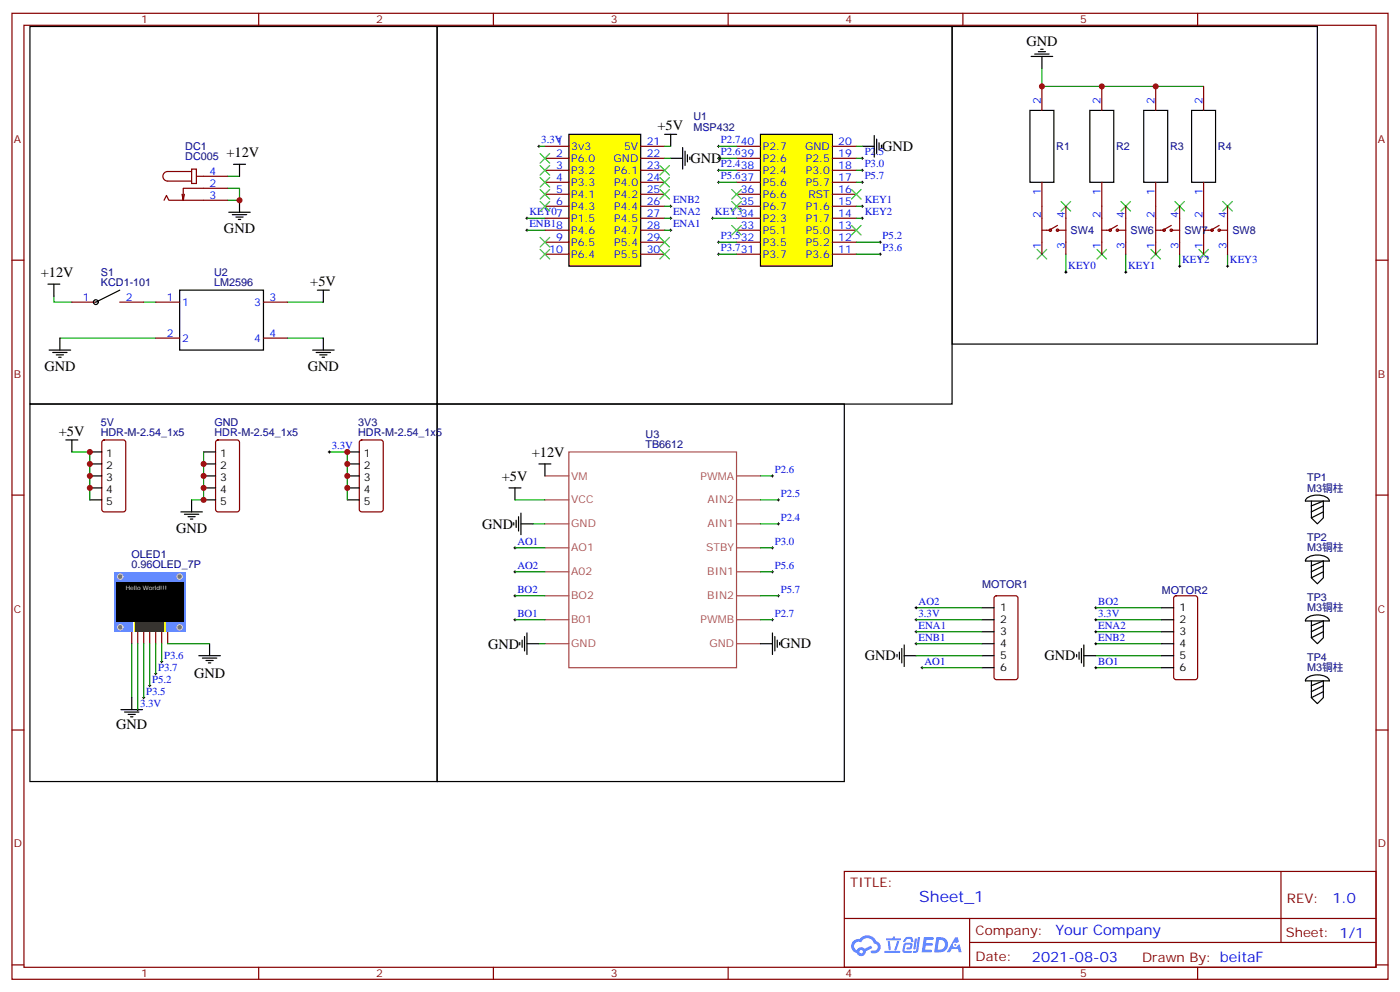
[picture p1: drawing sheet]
<svg xmlns="http://www.w3.org/2000/svg" width="412mm" height="292mm" viewBox="0 0 412 292" stroke-linecap="round" stroke-linejoin="round" font-family="sans-serif">
<g fill="none" stroke="#870000" stroke-width=".35">
<path d="M3.5 3.9h405.4v284.4h-405.4zM7.1 7.4h398.2v277.3h-398.2zM76.2 3.9v3.5M145.3 3.9v3.5M214.5 3.9v3.5M283.6 3.9v3.5M352.8 3.9v3.5M3.5 76.6h3.6M405.3 76.6h3.6M3.5 145.7h3.6M405.3 145.7h3.6M3.5 214.9h3.6"/>
<path d="M405.3 214.9h3.6M248.7 256.5h156.6v28.2h-156.6zM377.3 256.5v20.9M248.7 270.4h156.5M285.6 277.4h119.6M285.6 270.4v14.1M3.5 284h3.6M76.2 284.7v3.6M145.3 284.7v3.6M214.5 284.7v3.6M283.6 284.7v3.6M352.8 284.7v3.6"/>
<path d="M405.3 284h3.6"/>
</g>
<g fill="#5487ff">
<path d="M272.1 275.8h2.6l.3 .2-.1 .6h-2l-.1 1h1.6l.4 .4-.4 .4h-1.7l-.2 1.1 1.8 .1 .3 .3-.2 .4h-2.9z"/>
<path d="M281.4 275.9h.7l.4 1.3-.7 .3a.74 .74 0 0 0-1.1 .3 .74 .74 0 0 0 .5 1.1 .74 .74 0 0 0 .9-.7l.5-.3 .7 2.4h-.9l-.2-1h-1.9l-.5 1h-.9z"/>
<path d="M269.5 276.3h.6l-.4 2.9a.31 .31 0 0 1-.3 .3 .31 .31 0 0 1-.3-.3z"/>
<path d="M270.4 275.8h.6l-.5 4a.89 .89 0 0 1-.7 .7 .89 .89 0 0 1-.9-.3l1-.5z"/>
<path d="M266.8 276l.6-.2 1.2 .1 .5 1.3-.6 .1-.4-.9-1 .1a.95 .95 0 0 1-1 .8l-.1-.2z"/>
<path d="M266.4 277.7l1.8-.2a1.04 1.04 0 0 1 .6 1.1 1.04 1.04 0 0 1-.8 .9h-.7a.29 .29 0 0 1-.3-.4 .29 .29 0 0 1 .3-.2h.7l.2-.8h-1.4l-.4 1.8h1.9a.29 .29 0 0 1 .3 .3 .29 .29 0 0 1-.3 .3h-2l-.4-.3 .2-2.1z"/>
<path d="M260.5 279.9h4.4a.3 .3 0 0 1 .3 .3 .3 .3 0 0 1-.3 .3h-4.3z"/>
<path d="M264.3 277h.6l-.5 1.6a1.02 1.02 0 0 1-.7 1.2l-.2-.3z"/>
<path d="M261.5 277h.6l.3 2.4-.3 .3-.3-.2z"/>
<path d="M261.1 276.2h1.9l.2-.5h.5l-.1 .5h1.5a.29 .29 0 0 1 .3 .3 .29 .29 0 0 1-.3 .3h-3.9z"/>
<path d="M275.8 275.9l-.6 4.4h1.4a2.27 2.27 0 0 0 2.7-2.3 2.27 2.27 0 0 0-2.7-2.1zM276.6 276.6a1.5 1.5 0 0 1 1.8 1.6 1.5 1.5 0 0 1-1.9 1.3h-.3z"/>
<path d="M251.4 277a2.09 2.09 0 0 0 1 3.5 1.37 1.37 0 0 0 1.5 .9 1.37 1.37 0 0 0 1.1-1.4l2-1-.5-.7-1.8 1a1.4 1.4 0 0 0-2.3 .4 1.32 1.32 0 0 1-.6-1.9 1.32 1.32 0 0 1 1.9-.4 2.02 2.02 0 0 1 2-1.3 2.02 2.02 0 0 1 1.8 1.7 1.09 1.09 0 0 1 1.1 1.3 1.09 1.09 0 0 1-1.6 .7 .41 .41 0 0 0-.5 .3 .41 .41 0 0 0 .4 .5 1.89 1.89 0 0 0 2.4-1.2 1.89 1.89 0 0 0-1.2-2.4 2.98 2.98 0 0 0-5-.6l-1 .1zM253.2 280.1a.52 .52 0 0 1 1 0 .52 .52 0 0 1-1 0z"/>
<circle cx="281.4" cy="278.1" r=".28"/>
</g>
<g fill="none" stroke="#000" stroke-width=".35">
<path d="M8.8 7.8h120v111.1h-120zM68.8 48.4h3.5M70.6 48.4v3.5M70.6 58.9v3.6M67.4 62.5h6.3M68.4 63.2h4.3M69.5 63.9h2.1M70.2 64.6h.7M14.1 83.6h3.5M15.9 83.6v3.6M17.6 99.5v3.5M35.3 85.4l-7.1 3.5"/>
<path d="M52.9 85.4h24.7v17.6h-24.7zM93.5 85.4h3.5M95.2 85.4v3.5M95.2 99.5v3.5M14.5 103h6.3M15.5 103.8h4.3M16.6 104.5h2.1M17.3 105.2h.7M92.1 103h6.3M93.1 103.8h4.3M94.2 104.5h2.1M94.9 105.2h.7"/>
<circle cx="28.2" cy="88.9" r=".71"/>
</g>
<path d="M67 55.4h3.6v3.5h-3.6M67 51.9h3.6M15.9 87.2v1.7h5.3M17.6 99.5h28.3M42.3 88.9h3.6M84.7 99.5h10.5M84.7 88.9h10.5" fill="none" stroke="#008700" stroke-width=".35"/>
<path d="M48.3 58.9l.7-1.4 .7 1.4h17.3M54.3 57.2l-.3 1.7M56.4 49.8h1.5v4.2h-1.5zM56.4 50.5h-7a1.41 1.41 0 0 0-1.4 1.4 1.41 1.41 0 0 0 1.4 1.4h7M57.9 51.9h9.1M67 55.4h-13v3.5l-.4-1.7M21.2 88.9h7M35.3 88.9h7M45.9 88.9h7M45.9 99.5h7M77.6 88.9h7.1M77.6 99.5h7.1" fill="none" stroke="#870000" stroke-width=".35"/>
<g fill="#ff0" stroke="#000" stroke-width=".35">
<path d="M167.6 39.5h21.1v38.9h-21.1z"/>
<path d="M224 39.5h21.2v38.9h-21.2z"/>
</g>
<g fill="none" stroke="#870000" stroke-width=".35">
<path d="M160.5 43.1h7.1M160.5 46.6h7.1M160.5 50.1h7.1M160.5 53.7h7.1M160.5 57.2h7.1M188.7 43.1h7.1M188.7 46.6h7.1M188.7 50.1h7.1M188.7 53.7h7.1M188.7 57.2h7.1M217 43.1h7M217 46.6h7"/>
<path d="M217 50.1h7M217 53.7h7M217 57.2h7M245.2 43.1h7M245.2 46.6h7M245.2 50.1h7M245.2 53.7h7M245.2 57.2h7M160.5 60.7h7.1M160.5 64.2h7.1M160.5 67.8h7.1M160.5 71.3h7.1"/>
<path d="M160.5 74.8h7.1M188.7 60.7h7.1M188.7 64.2h7.1M188.7 67.8h7.1M188.7 71.3h7.1M188.7 74.8h7.1M217 60.7h7M217 64.2h7M217 67.8h7M217 71.3h7M217 74.8h7M245.2 60.7h7"/>
<path d="M245.2 64.2h7M245.2 67.8h7M245.2 71.3h7M245.2 74.8h7M30.2 129.7l.5-.2h5.6l.7 .4v20.1l-.4 .6-5.9 .1-.7-.5v-20zM63.7 129.7l.5-.2h5.6l.7 .4 .1 20.1-.5 .6-5.9 .1-.6-.5-.1-20zM293 175.6l.5-.2h5.7l.6 .4 .1 23.6-.5 .6-5.9 .1-.6-.5-.1-23.5zM346 175.6l.4-.2h5.7l.6 .4 .1 23.6-.5 .6-5.9 .1-.6-.5-.1-23.5zM38.8 185.9v3.6M40.6 185.9v3.6M42.3 185.9v3.6M44.1 185.9v3.6"/>
<path d="M45.9 185.9v3.6M47.6 185.9v3.6M49.4 185.9v3.6"/>
</g>
<g fill="none" stroke="#000" stroke-width=".35">
<path d="M128.8 7.8h151.7v111.1h-151.7zM8.8 118.9h120v111.1h-120zM128.8 118.9h119.9v111.1h-119.9zM19.4 129.5h3.5M21.2 129.5v3.5M26.5 133h3.5M26.5 136.6h3.5M60 133h3.5M60 136.6h3.5M158.7 136.6h3.6M160.5 136.6v3.5M26.5 140.1h3.5"/>
<path d="M26.5 143.6h3.5M26.5 147.1h3.5M53.3 150.7h6.3M54.3 151.4h4.3M55.4 152.1h2.1M56.1 152.8h.7M56.4 147.1v3.6M60 140.1h3.5M60 143.6h3.5M60 147.1h3.5M149.9 143.6h3.6M151.3 153.8v.8"/>
<path d="M151.7 143.6v3.5M152 153.1v2.2M152.8 152.1v4.2M153.5 154.2h3.5M153.5 151v6.4M384.9 146.7a5.6 5.6 0 0 1 6.3 0l.4 .8h-7.1zM386.3 147.5v4.9l1.8 1.8 1.7-1.8v-4.9l-3.5 1.4M389.8 148.9l-3.5 1.8M389.8 150.7l-3.5 1.7M289.3 178.9h3.5M342.2 178.9h3.5M384.9 164.4a5.6 5.6 0 0 1 6.3 0l.4 .7h-7.1z"/>
<path d="M386.3 165.1v5l1.8 1.7 1.7-1.7v-5l-3.5 1.4M389.8 166.5l-3.5 1.8M389.8 168.3l-3.5 1.8M153.1 189.1v.7M153.8 188.4v2.1M154.5 187.4v4.2M155.2 189.5h3.5M155.2 186.3v6.4M224 189.5h3.5M227.5 186.3v6.4M228.2 187.4v4.2M229 188.4v2.1"/>
<path d="M229.7 189.1v.7M264.2 192.7v.7M264.9 191.9v2.2M265.6 190.9v4.2M266.3 193h3.6M266.3 189.8v6.4M289.3 182.4h3.5M289.3 185.9h3.5M289.3 189.5h3.5M289.3 193h3.5M289.3 196.5h3.5M317.1 192.7v.7"/>
<path d="M317.9 191.9v2.2M318.6 190.9v4.2M319.3 193h3.5M319.3 189.8v6.4M342.2 182.4h3.5M342.2 185.9h3.5M342.2 189.5h3.5M342.2 193h3.5M342.2 196.5h3.5M384.9 199.6a5.6 5.6 0 0 1 6.3 0l.4 .8h-7.1zM384.9 182a5.6 5.6 0 0 1 6.3 0l.4 .8h-7.1zM386.3 182.8v4.9l1.8 1.8 1.7-1.8v-4.9l-3.5 1.4"/>
<path d="M389.8 184.2l-3.5 1.7M389.8 185.9l-3.5 1.8M386.3 200.4v5l1.8 1.7 1.7-1.7v-5l-3.5 1.4M389.8 201.8l-3.5 1.8M389.8 203.6l-3.5 1.8"/>
</g>
<g fill="none" stroke="#008700" stroke-width=".35">
<path d="M158.7 43.1h1.8M211.7 43.1h5.3M211.7 46.6h5.3M211.7 50.1h5.3M211.7 53.7h5.3M21.2 133h5.3v14.1M60 133v14.1h-3.6M151.7 147.1h8.8M157 154.2h3.5M151.7 161.3h8.8M151.7 168.3h8.8M151.7 175.4h8.8"/>
<path d="M269.9 178.9h19.4M322.8 178.9h19.4M151.7 182.4h8.8M158.7 189.5h1.8M269.9 182.4h19.4M269.9 185.9h19.4M269.9 189.5h19.4M269.9 193h19.4M271.6 196.5h17.7M322.8 182.4h19.4M322.8 185.9h19.4M322.8 189.5h19.4"/>
<path d="M322.8 193h19.4M322.8 196.5h19.4"/>
</g>
<g fill="none" stroke="#a64a4a" stroke-width=".35">
<path d="M167.6 133h49.4v63.5h-49.4zM160.5 140.1h7.1M160.5 147.1h7.1M160.5 154.2h7.1M217 140.1h7M217 147.1h7M217 154.2h7M160.5 161.3h7.1M160.5 168.3h7.1M160.5 175.4h7.1M217 161.3h7M217 168.3h7"/>
<path d="M217 175.4h7M160.5 182.4h7.1M160.5 189.5h7.1M217 182.4h7M217 189.5h7"/>
</g>
<g fill="none" stroke="#000" stroke-width=".29">
<path d="M158.4 43.1h.7M158.7 42.7v.7M211.3 43.1h.7M211.3 46.6h.7M211.3 50.1h.7M211.3 53.7h.7M211.7 42.7v.7M211.7 46.2v.8M211.7 49.8v.7M211.7 53.3v.7M253.6 46.6h.8M253.6 50.1h.8"/>
<path d="M253.6 53.7h.8M254 46.2v.8M254 49.8v.7M254 53.3v.7M227.5 139.7v.7M227.2 140.1h.7M229 154.2h.7M229 147.1h.7M229.3 146.8v.7M229.3 153.8v.8M151.3 161.3h.7M151.3 168.3h.7"/>
<path d="M151.3 175.4h.7M151.7 160.9v.7M151.7 168v.7M151.7 175v.7M227.2 161.3h.7M227.2 168.3h.7M227.5 160.9v.7M227.5 168v.7M229 175.4h.7M229.3 175v.7M269.5 178.9h.7M269.9 178.5v.7"/>
<path d="M322.4 178.9h.7M322.8 178.5v.7M151.3 182.4h.7M151.7 182.1v.7M227.2 182.4h.7M227.5 182.1v.7M269.5 182.4h.7M269.5 185.9h.7M269.5 189.5h.7M269.9 182.1v.7M269.9 185.6v.7M269.9 189.1v.7"/>
<path d="M271.3 196.5h.7M271.6 196.2v.7M322.4 182.4h.7M322.4 185.9h.7M322.4 189.5h.7M322.4 196.5h.7M322.8 182.1v.7M322.8 185.6v.7M322.8 189.1v.7M322.8 196.2v.7"/>
</g>
<path d="M33.5 168.3h21.2v17.6h-21.2z" fill="#39f"/>
<g fill="#666" stroke="#ccc" stroke-width=".35">
<circle cx="35.4" cy="184.6" r=".81"/>
<circle cx="52.9" cy="184.6" r=".81"/>
<circle cx="35.4" cy="169.7" r=".81"/>
<circle cx="52.9" cy="169.7" r=".81"/>
</g>
<path d="M39.3 183.1h9.6v2.8h-9.6z" fill="#fff"/>
<g fill="#fc0">
<path d="M39.4 183.1h.5v2.8h-.5z"/>
<path d="M48.3 183.1h.5v2.8h-.5z"/>
</g>
<path d="M40 183.1h8.2v2.8h-8.2z" fill="#333"/>
<path d="M34.2 171.5h19.8v11.7h-19.8z" fill="#000"/>
<g fill="none" stroke="#008700" stroke-width=".35">
<path d="M306.9 20.1v5.3h47.6M195.8 46.6h1.8M195.8 43.1h1.8M252.2 53.7h1.8M252.2 50.1h1.8M252.2 46.6h1.8M252.2 43.1h1.8M155.2 64.2h5.3M155.2 67.8h5.3M195.8 64.2h1.8M195.8 67.8h1.8M195.8 60.7h1.8"/>
<path d="M209.9 64.2h7.1M211.7 71.3h5.3M211.7 74.8h5.3M252.2 71.3h7.1M252.2 74.8h7.1M252.2 64.2h1.8M252.2 60.7h1.8M314 74.8v5.3M331.6 74.8v5.3M347.5 74.8v3.6M361.6 74.8v3.6M97 133h5.3v14.1"/>
<path d="M224 154.2h5.3M224 147.1h5.3M224 140.1h3.5M224 161.3h3.5M224 168.3h3.5M224 175.4h5.3M38.8 189.5v15.9M40.6 189.5v19.4M42.3 189.5v15.9M44.1 189.5v12.3M45.9 189.5v8.8M47.6 189.5v5.3"/>
<path d="M49.4 189.5h12.3M224 182.4h3.5"/>
</g>
<g fill="none" stroke="#000" stroke-width=".35">
<path d="M280.5 7.8h107.6v93.5h-107.6zM303.7 16.6h6.4M304.8 15.9h4.2M305.9 15.2h2.1M306.6 14.5h.7M306.9 16.6v3.5M195.8 39.5h3.5M197.6 39.5v3.6M257.5 39.9v6.3M303.4 32.5h7v21.2h-7zM321 32.5h7.1v21.2h-7.1zM336.9 32.5h7.1v21.2h-7.1z"/>
<path d="M351 32.5h7.1v21.2h-7.1zM197.6 46.6h3.5M201.1 43.4v6.4M201.8 44.5v4.2M202.5 45.5v2.2M203.2 46.2v.8M254 43.1h3.5M258.2 41v4.2M258.9 42v2.1M259.6 42.7v.7M102.3 133h3.5M102.3 136.6h3.5"/>
<path d="M102.3 140.1h3.5M102.3 143.6h3.5M102.3 147.1h3.5M58.6 193h6.3M59.6 193.7h4.3M60.7 194.4h2.1M61.4 195.1h.7M61.7 189.5v3.5M35.6 208.9h6.4M36.7 209.6h4.2M37.7 210.3h2.2M38.5 211h.7"/>
<path d="M38.8 205.4v3.5"/>
</g>
<g fill="none" stroke="#000" stroke-width=".29">
<path d="M154.9 64.2h.7M154.9 67.8h.7M155.2 63.9v.7M155.2 67.4v.7M197.2 64.2h.7M197.2 60.7h.7M197.2 67.8h.7M197.6 60.4v.7M197.6 63.9v.7M197.6 67.4v.7M209.5 64.2h.8M209.9 63.9v.7"/>
<path d="M211.3 71.3h.7M211.3 74.8h.7M211.7 70.9v.7M211.7 74.5v.7M253.6 64.2h.8M253.6 60.7h.8M254 60.4v.7M254 63.9v.7M258.9 71.3h.7M258.9 74.8h.7M259.3 70.9v.7M259.3 74.5v.7"/>
<path d="M314 79.8v.7M331.6 79.8v.7M347.1 78.4h.7M347.5 78v.7M361.2 78.4h.7M361.6 78v.7M313.6 80.1h.7M331.3 80.1h.7M96.7 133h.7M97 132.7v.7M45.5 198.3h.7M45.9 197.9v.7"/>
<path d="M47.3 194.8h.7M47.6 194.4v.7M40.2 208.9h.7M40.6 208.5v.7M42 205.4h.7M42.3 205v.7M43.7 201.8h.7M44.1 201.5v.7"/>
</g>
<g fill="none" stroke="#3c3" stroke-width=".35">
<path d="M159.1 45.2l2.8 2.8M159.1 52.2l2.8 2.9M159.1 55.8l2.8 2.8M159.1 59.3l2.8 2.8M159.1 48.7l2.8 2.8M161.9 45.2l-2.8 2.8M161.9 52.2l-2.8 2.9M161.9 55.8l-2.8 2.8M161.9 59.3l-2.8 2.8M161.9 48.7l-2.8 2.8M194.4 55.8l2.8 2.8M194.4 52.2l2.8 2.9"/>
<path d="M194.4 48.7l2.8 2.8M197.2 55.8l-2.8 2.8M197.2 52.2l-2.8 2.9M197.2 48.7l-2.8 2.8M215.5 55.8l2.9 2.8M215.5 59.3l2.9 2.8M218.4 55.8l-2.9 2.8M218.4 59.3l-2.9 2.8M250.8 55.8l2.8 2.8M253.6 55.8l-2.8 2.8M312.6 59.3l2.8 2.8M315.4 59.3l-2.8 2.8"/>
<path d="M330.2 59.3l2.8 2.8M333 59.3l-2.8 2.8M346.1 59.3l2.8 2.8M348.9 59.3l-2.8 2.8M360.2 59.3l2.8 2.8M363 59.3l-2.8 2.8M159.1 69.9l2.8 2.8M159.1 73.4l2.8 2.8M161.9 69.9l-2.8 2.8M161.9 73.4l-2.8 2.8M194.4 73.4l2.8 2.8M194.4 69.9l2.8 2.8"/>
<path d="M197.2 73.4l-2.8 2.8M197.2 69.9l-2.8 2.8M215.5 66.4l2.9 2.8M218.4 66.4l-2.9 2.8M250.8 66.4l2.8 2.8M253.6 66.4l-2.8 2.8M305.5 73.4l2.8 2.8M308.3 73.4l-2.8 2.8M323.1 73.4l2.9 2.8M326 73.4l-2.9 2.8M339 73.4l2.8 2.8M341.8 73.4l-2.8 2.8"/>
<path d="M353.1 73.4l2.9 2.8M356 73.4l-2.9 2.8"/>
</g>
<g fill="none" stroke="#870000" stroke-width=".35">
<path d="M306.9 25.4v7.1M324.6 25.4v7.1M340.4 25.4v7.1M354.5 25.4v7.1M306.9 53.7v21.1M324.6 53.7v21.1M340.4 53.7v21.1M354.5 53.7v21.1M306.9 67.8h2.5M311.5 67.8h2.5M311.5 66.4l-2.5 1.4M314 60.7v14.1"/>
<path d="M324.6 67.8h2.4M329.1 67.8h2.5M329.1 66.4l-2.4 1.4M331.6 60.7v14.1M340.4 67.8h2.5M345 67.8h2.5M345 66.4l-2.5 1.4M347.5 60.7v14.1M354.5 67.8h2.5M359.1 67.8h2.5M359.1 66.4l-2.4 1.4M361.6 60.7v14.1"/>
<path d="M106.1 129.7l.4-.2h5.7l.6 .4 .1 20.1-.5 .6-5.9 .1-.6-.5-.1-20z"/>
<circle cx="309.4" cy="67.8" r=".35"/>
<circle cx="311.5" cy="67.8" r=".35"/>
<circle cx="327" cy="67.8" r=".35"/>
<circle cx="329.1" cy="67.8" r=".35"/>
<circle cx="342.9" cy="67.8" r=".35"/>
<circle cx="345" cy="67.8" r=".35"/>
<circle cx="357" cy="67.8" r=".35"/>
<circle cx="359.1" cy="67.8" r=".35"/>
</g>
<g fill="#c00">
<circle cx="70.6" cy="58.9" r=".88"/>
<circle cx="26.5" cy="133" r=".88"/>
<circle cx="26.5" cy="136.6" r=".88"/>
<circle cx="26.5" cy="140.1" r=".88"/>
<circle cx="26.5" cy="143.6" r=".88"/>
<circle cx="60" cy="136.6" r=".88"/>
<circle cx="60" cy="140.1" r=".88"/>
<circle cx="60" cy="143.6" r=".88"/>
<circle cx="60" cy="147.1" r=".88"/>
<circle cx="340.4" cy="25.4" r=".88"/>
<circle cx="324.6" cy="25.4" r=".88"/>
<circle cx="306.9" cy="25.4" r=".88"/>
<circle cx="102.3" cy="133" r=".88"/>
<circle cx="102.3" cy="136.6" r=".88"/>
<circle cx="102.3" cy="140.1" r=".88"/>
<circle cx="102.3" cy="143.6" r=".88"/>
</g>
<text font-size="4.6" fill="#00f" x="270.8" y="265.5">Sheet_1</text>
<g font-size="4.2">
<text x="302.3" y="13.4">GND</text>
<text x="193.7" y="38.4">+5V</text>
<text x="66.7" y="46.2">+12V</text>
<text x="259.8" y="44.5">GND</text>
<text x="203.4" y="48">GND</text>
<text x="66" y="68.6">GND</text>
<text x="12" y="81.5">+12V</text>
<text x="91.4" y="84.2">+5V</text>
<text x="13.1" y="109.2">GND</text>
<text x="90.7" y="109.2">GND</text>
<text x="17.3" y="128.3">+5V</text>
<text x="156.7" y="134.4">+12V</text>
<text x="147.8" y="141.5">+5V</text>
<text x="142" y="155.6">GND</text>
<text x="51.9" y="156.8">GND</text>
<text x="143.8" y="190.9">GND</text>
<text x="229.8" y="190.9">GND</text>
<text x="254.7" y="194.4">GND</text>
<text x="307.6" y="194.4">GND</text>
<text x="57.2" y="199.7">GND</text>
<text x="34.2" y="214.5">GND</text>
</g>
<g font-size="4.2" fill="#00f">
<text x="392.5" y="265.8">1.0</text>
<text x="310.9" y="275.3">Your Company</text>
<text x="304" y="283.1">2021-08-03</text>
</g>
<g font-size="3.9" fill="#800">
<text x="250.5" y="261.1">TITLE:</text>
<text x="379.1" y="265.8">REV:</text>
<text x="287.4" y="275.3">Company:</text>
<text x="378.7" y="275.9">Sheet: 1/1</text>
<text x="287.4" y="283">Date:</text>
<text x="336.4" y="283.1">Drawn By: beitaF</text>
</g>
<g font-size="3.2" fill="#800">
<text x="41.6" y="6.9">1</text>
<text x="110.8" y="6.9">2</text>
<text x="179.9" y="6.9">3</text>
<text x="249.1" y="6.9">4</text>
<text x="318.2" y="6.9">5</text>
<text x="4.1" y="42">A</text>
<text x="405.9" y="42">A</text>
<text x="4.1" y="111.2">B</text>
<text x="405.9" y="111.2">B</text>
<text x="4.1" y="180.3">C</text>
<text x="405.9" y="180.3">C</text>
<text x="4.1" y="249.4">D</text>
<text x="405.9" y="249.4">D</text>
<text x="41.6" y="287.7">1</text>
<text x="110.8" y="287.7">2</text>
<text x="179.9" y="287.7">3</text>
<text x="249.1" y="287.7">4</text>
<text x="318.2" y="287.7">5</text>
</g>
<g font-size="3.2" fill="#000080">
<text x="204.3" y="35.4">U1</text>
<text x="204.3" y="38.4">MSP432</text>
<text x="54.6" y="47.2">DC005</text>
<text x="54.6" y="44.1">DC1</text>
<text x="311.2" y="44.3">R1</text>
<text x="328.8" y="44.3">R2</text>
<text x="344.7" y="44.3">R3</text>
<text x="358.8" y="44.3">R4</text>
<text x="315.4" y="68.9">SW4</text>
<text x="333" y="68.9">SW6</text>
<text x="348.9" y="68.9">SW7</text>
<text x="363" y="68.9">SW8</text>
<text x="29.7" y="81.1">S1</text>
<text x="63.1" y="81.1">U2</text>
<text x="29.7" y="84.3">KCD1-101</text>
<text x="63.1" y="84.1">LM2596</text>
<text x="29.7" y="125.4">5V</text>
<text x="63.2" y="125.4">GND</text>
<text x="105.5" y="125.4">3V3</text>
<text x="29.7" y="128.4">HDR-M-2.54_1x5</text>
<text x="63.2" y="128.4">HDR-M-2.54_1x5</text>
<text x="105.5" y="128.4">HDR-M-2.54_1x5</text>
<text x="190.2" y="132">TB6612</text>
<text x="190.2" y="128.9">U3</text>
<text x="385" y="141.5">TP1</text>
<text x="385" y="144.7">M3铜柱</text>
<text x="385" y="159.1">TP2</text>
<text x="38.7" y="167.3">0.96OLED_7P</text>
<text x="38.7" y="164.2">OLED1</text>
<text x="385" y="162.3">M3铜柱</text>
<text x="289.3" y="173">MOTOR1</text>
<text x="342.2" y="174.8">MOTOR2</text>
<text x="385" y="180">M3铜柱</text>
<text x="385" y="176.8">TP3</text>
<text x="385" y="197.6">M3铜柱</text>
<text x="385" y="194.4">TP4</text>
</g>
<g font-size="3.2" fill="#00f">
<text x="306.6" y="30.7" transform="rotate(-90 306.6 30.7)">2</text>
<text x="324.2" y="30.7" transform="rotate(-90 324.2 30.7)">2</text>
<text x="340.1" y="30.7" transform="rotate(-90 340.1 30.7)">2</text>
<text x="354.2" y="30.7" transform="rotate(-90 354.2 30.7)">2</text>
<text x="159.5" y="42.2">3.3V</text>
<text x="163.8" y="42.7">1</text>
<text x="163.8" y="46.2">2</text>
<text x="168.3" y="44.1">3v3</text>
<text x="168.3" y="47.7">P6.0</text>
<text x="180.7" y="47.7">GND</text>
<text x="183.8" y="44.1">5V</text>
<text x="190.5" y="42.7">21</text>
<text x="190.5" y="46.2">22</text>
<text x="212.4" y="45.7">P2.639</text>
<text x="212.4" y="42.2">P2.740</text>
<text x="224.7" y="44.1">P2.7</text>
<text x="224.7" y="47.7">P2.6</text>
<text x="237.2" y="44.1">GND</text>
<text x="237.4" y="47.7">P2.5</text>
<text x="246.9" y="46.2">19</text>
<text x="246.9" y="42.7">20</text>
<text x="254.7" y="45.7">P2.5</text>
<text x="61.7" y="51.5">4</text>
<text x="163.8" y="49.8">3</text>
<text x="163.8" y="53.3">4</text>
<text x="168.3" y="51.2">P3.2</text>
<text x="180.9" y="51.2">P6.1</text>
<text x="190.5" y="49.8">23</text>
<text x="190.5" y="53.3">24</text>
<text x="212.4" y="49.2">P2.438</text>
<text x="212.4" y="52.8">P5.637</text>
<text x="224.7" y="51.2">P2.4</text>
<text x="237.4" y="51.2">P3.0</text>
<text x="246.9" y="53.3">17</text>
<text x="246.9" y="49.8">18</text>
<text x="254.7" y="52.8">P5.7</text>
<text x="254.7" y="49.2">P3.0</text>
<text x="61.7" y="58.6">3</text>
<text x="61.7" y="55.1">2</text>
<text x="163.8" y="56.8">5</text>
<text x="168.3" y="54.7">P3.3</text>
<text x="168.3" y="58.2">P4.1</text>
<text x="180.9" y="54.7">P4.0</text>
<text x="180.9" y="58.2">P4.2</text>
<text x="190.5" y="56.8">25</text>
<text x="198.3" y="59.8">ENB2</text>
<text x="218.2" y="56.8">36</text>
<text x="224.7" y="54.7">P5.6</text>
<text x="224.7" y="58.2">P6.6</text>
<text x="237.4" y="54.7">P5.7</text>
<text x="238.1" y="58.2">RST</text>
<text x="246.9" y="56.8">16</text>
<text x="254.7" y="59.8">KEY1</text>
<text x="306.6" y="57.4" transform="rotate(-90 306.6 57.4)">1</text>
<text x="324.2" y="57.4" transform="rotate(-90 324.2 57.4)">1</text>
<text x="340.1" y="57.4" transform="rotate(-90 340.1 57.4)">1</text>
<text x="354.2" y="57.4" transform="rotate(-90 354.2 57.4)">1</text>
<text x="155.9" y="63.4">KEY07</text>
<text x="163.8" y="60.4">6</text>
<text x="168.3" y="61.8">P4.3</text>
<text x="168.3" y="65.3">P1.5</text>
<text x="180.9" y="61.8">P4.4</text>
<text x="180.9" y="65.3">P4.5</text>
<text x="190.5" y="60.4">26</text>
<text x="190.5" y="63.9">27</text>
<text x="198.3" y="63.4">ENA2</text>
<text x="210.6" y="63.4">KEY334</text>
<text x="218.2" y="60.4">35</text>
<text x="224.7" y="61.8">P6.7</text>
<text x="224.7" y="65.3">P2.3</text>
<text x="237.4" y="65.3">P1.7</text>
<text x="237.4" y="61.8">P1.6</text>
<text x="246.9" y="63.9">14</text>
<text x="246.9" y="60.4">15</text>
<text x="254.7" y="63.4">KEY2</text>
<text x="306.6" y="64.2" transform="rotate(-90 306.6 64.2)">2</text>
<text x="313.6" y="64.2" transform="rotate(-90 313.6 64.2)">4</text>
<text x="324.2" y="64.2" transform="rotate(-90 324.2 64.2)">2</text>
<text x="331.3" y="64.2" transform="rotate(-90 331.3 64.2)">4</text>
<text x="340.1" y="64.2" transform="rotate(-90 340.1 64.2)">2</text>
<text x="347.1" y="64.2" transform="rotate(-90 347.1 64.2)">4</text>
<text x="354.2" y="64.2" transform="rotate(-90 354.2 64.2)">2</text>
<text x="361.2" y="64.2" transform="rotate(-90 361.2 64.2)">4</text>
<text x="155.9" y="66.9">ENB18</text>
<text x="163.8" y="70.9">9</text>
<text x="168.3" y="68.8">P4.6</text>
<text x="180.9" y="68.8">P4.7</text>
<text x="190.5" y="67.4">28</text>
<text x="190.5" y="70.9">29</text>
<text x="198.3" y="66.9">ENA1</text>
<text x="212.4" y="70.4">P3.532</text>
<text x="218.2" y="67.4">33</text>
<text x="224.7" y="68.8">P5.1</text>
<text x="237.4" y="68.8">P5.0</text>
<text x="246.9" y="70.9">12</text>
<text x="246.9" y="67.4">13</text>
<text x="260" y="70.4">P5.2</text>
<text x="161.8" y="74.5">10</text>
<text x="168.3" y="72.4">P6.5</text>
<text x="168.3" y="75.9">P6.4</text>
<text x="180.9" y="72.4">P5.4</text>
<text x="180.9" y="75.9">P5.5</text>
<text x="190.5" y="74.5">30</text>
<text x="212.4" y="73.9">P3.731</text>
<text x="224.7" y="72.4">P3.5</text>
<text x="224.7" y="75.9">P3.7</text>
<text x="237.4" y="75.9">P3.6</text>
<text x="237.4" y="72.4">P5.2</text>
<text x="246.9" y="74.5">11</text>
<text x="260" y="73.9">P3.6</text>
<text x="306.6" y="73.3" transform="rotate(-90 306.6 73.3)">1</text>
<text x="313.6" y="73.3" transform="rotate(-90 313.6 73.3)">3</text>
<text x="324.2" y="73.3" transform="rotate(-90 324.2 73.3)">1</text>
<text x="331.3" y="73.3" transform="rotate(-90 331.3 73.3)">3</text>
<text x="340.1" y="73.3" transform="rotate(-90 340.1 73.3)">1</text>
<text x="347.1" y="73.3" transform="rotate(-90 347.1 73.3)">3</text>
<text x="348.2" y="77.5">KEY2</text>
<text x="354.2" y="73.3" transform="rotate(-90 354.2 73.3)">1</text>
<text x="361.2" y="73.3" transform="rotate(-90 361.2 73.3)">3</text>
<text x="362.3" y="77.5">KEY3</text>
<text x="314.7" y="79.2">KEY0</text>
<text x="332.3" y="79.2">KEY1</text>
<text x="24.4" y="88.6">1</text>
<text x="37" y="88.6">2</text>
<text x="49.1" y="88.6">1</text>
<text x="53.6" y="90">1</text>
<text x="74.9" y="90">3</text>
<text x="79.4" y="88.6">3</text>
<text x="49.1" y="99.2">2</text>
<text x="53.6" y="100.6">2</text>
<text x="74.9" y="100.6">4</text>
<text x="79.4" y="99.2">4</text>
<text x="97.7" y="132.2">3.3V</text>
<text x="228.2" y="139.2">P2.6</text>
<text x="230" y="146.3">P2.5</text>
<text x="230" y="153.3">P2.4</text>
<text x="152.4" y="160.4">AO1</text>
<text x="228.2" y="160.4">P3.0</text>
<text x="152.4" y="167.4">AO2</text>
<text x="228.2" y="167.4">P5.6</text>
<text x="152.4" y="174.5">BO2</text>
<text x="230" y="174.5">P5.7</text>
<text x="270.6" y="178">AO2</text>
<text x="323.5" y="178">BO2</text>
<text x="152.4" y="181.5">BO1</text>
<text x="228.2" y="181.5">P2.7</text>
<text x="270.6" y="181.5">3.3V</text>
<text x="270.6" y="185.1">ENA1</text>
<text x="323.5" y="185.1">ENA2</text>
<text x="323.5" y="181.5">3.3V</text>
<text x="270.6" y="188.6">ENB1</text>
<text x="323.5" y="188.6">ENB2</text>
<text x="46.6" y="197.4">P3.7</text>
<text x="48.3" y="193.9">P3.6</text>
<text x="272.3" y="195.7">AO1</text>
<text x="323.5" y="195.7">BO1</text>
<text x="44.8" y="200.9">P5.2</text>
<text x="41.3" y="208">3.3V</text>
<text x="43" y="204.5">P3.5</text>
</g>
<g font-size="3.2">
<text x="31.3" y="134.4">1</text>
<text x="31.3" y="138">2</text>
<text x="64.8" y="134.4">1</text>
<text x="64.8" y="138">2</text>
<text x="107.1" y="134.4">1</text>
<text x="107.1" y="138">2</text>
<text x="31.3" y="141.5">3</text>
<text x="64.8" y="141.5">3</text>
<text x="107.1" y="141.5">3</text>
<text x="31.3" y="145">4</text>
<text x="31.3" y="148.6">5</text>
<text x="64.8" y="145">4</text>
<text x="64.8" y="148.6">5</text>
<text x="107.1" y="145">4</text>
<text x="107.1" y="148.6">5</text>
<text x="294.6" y="180">1</text>
<text x="347.5" y="180">1</text>
<text x="294.6" y="183.5">2</text>
<text x="347.5" y="183.5">2</text>
<text x="294.6" y="187">3</text>
<text x="294.6" y="190.5">4</text>
<text x="347.5" y="187">3</text>
<text x="347.5" y="190.5">4</text>
<text x="294.6" y="194.1">5</text>
<text x="294.6" y="197.6">6</text>
<text x="347.5" y="194.1">5</text>
<text x="347.5" y="197.6">6</text>
</g>
<g font-size="3.2" fill="#a54b4b">
<text x="168.3" y="141.1">VM</text>
<text x="206.4" y="141.1">PWMA</text>
<text x="168.3" y="148.2">VCC</text>
<text x="208.4" y="148.2">AIN2</text>
<text x="168.3" y="155.3">GND</text>
<text x="208.4" y="155.3">AIN1</text>
<text x="168.3" y="162.3">AO1</text>
<text x="208" y="162.3">STBY</text>
<text x="168.3" y="169.4">A02</text>
<text x="208.4" y="169.4">BIN1</text>
<text x="168.3" y="176.4">BO2</text>
<text x="208.4" y="176.4">BIN2</text>
<text x="168.3" y="183.5">B01</text>
<text x="206.4" y="183.5">PWMB</text>
<text x="168.3" y="190.5">GND</text>
<text x="209" y="190.5">GND</text>
</g>
<text font-size="1.8" fill="#fff" x="37" y="173.6">Hello World!!!</text>
</svg>
